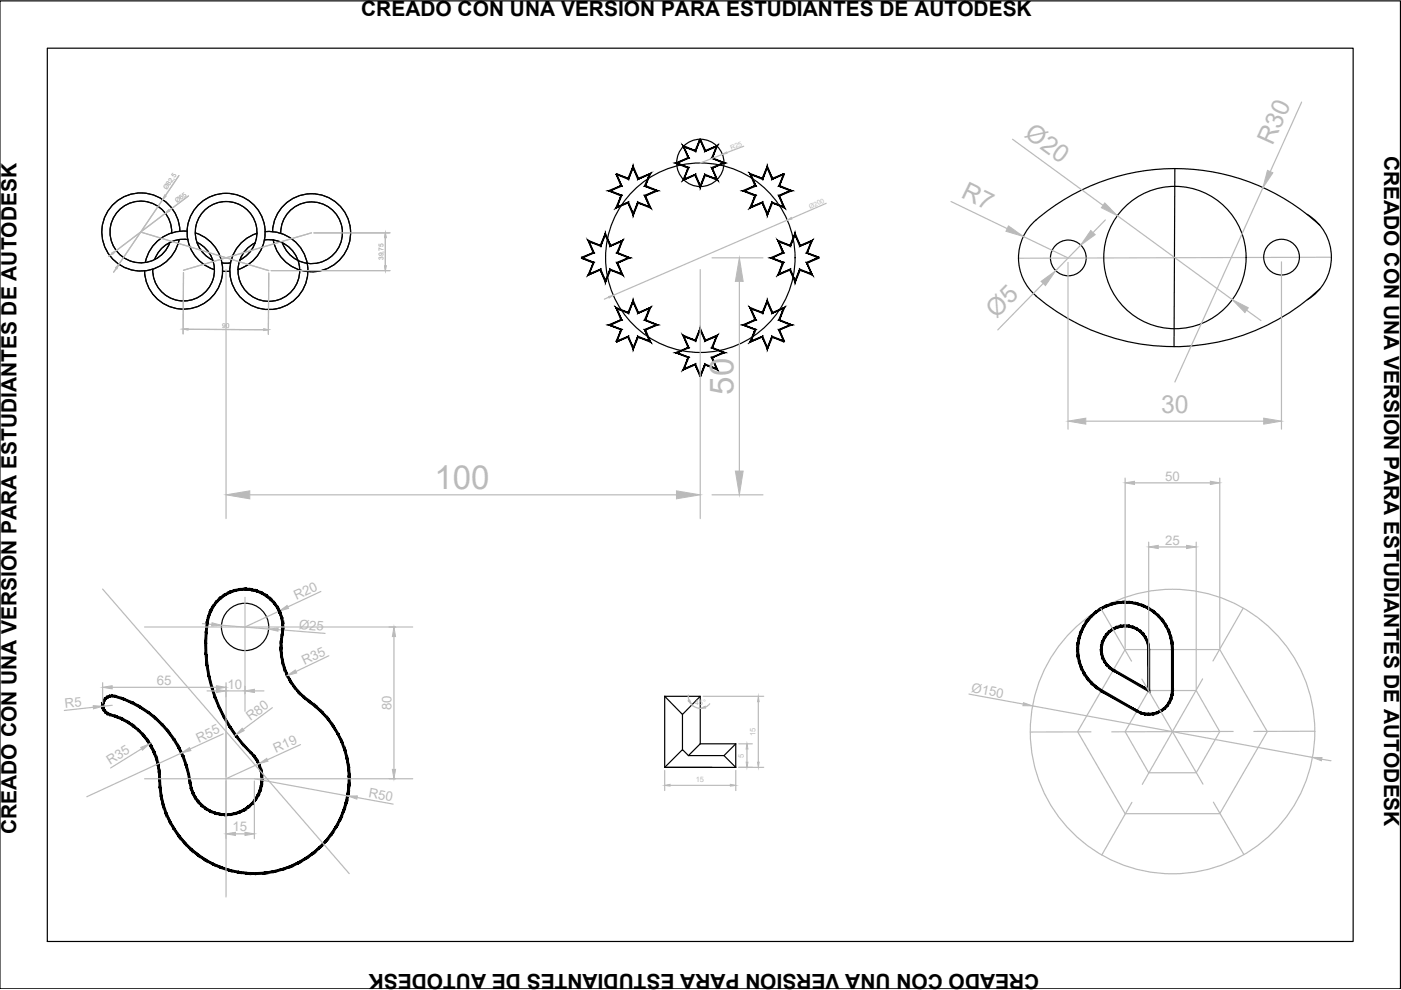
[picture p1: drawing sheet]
<svg xmlns="http://www.w3.org/2000/svg" width="297mm" height="210mm" viewBox="0 0 297 210" stroke-linecap="round" stroke-linejoin="round" font-family="sans-serif">
<!-- layer: 0 -->
<g fill="none" stroke="#000" stroke-width=".25">
<path d="M0 .2h296.9v209.4h-296.9zM10 10.2h276.9v189.4h-276.9zM249.1 35.8l-.2 37.7M36.4 49.4a6.5 6.5 0 0 0-9-6.3 6.5 6.5 0 0 0-2.1 10.8 6.5 6.5 0 0 0 10.7-2.5M38.1 49a8.3 8.3 0 0 0-12-7.2 8.3 8.3 0 0 0-1.2 14 8.3 8.3 0 0 0 13.1-5M39.7 49a8.3 8.3 0 0 0-8.9 6.7M39.8 50.8a6.5 6.5 0 0 0-7 4.2M41.4 49.4a8.3 8.3 0 0 1 2.5 14.5 8.3 8.3 0 0 1-13.2-6.5M41.8 51.4a6.5 6.5 0 0 1 .5 11.5 6.5 6.5 0 0 1-9.9-5.8M47.2 57.5h1.5M48.9 55.7h-1.9M50.5 57.2a8.3 8.3 0 0 0 4.1-12.8 8.3 8.3 0 0 0-13.4 0 8.3 8.3 0 0 0 4.2 12.8"/>
<path d="M50.9 55.1a6.5 6.5 0 0 0 2.1-9.9 6.5 6.5 0 0 0-10.2 0 6.5 6.5 0 0 0 2.3 9.9M56.1 50.9a6.5 6.5 0 0 1 7.2 8.2 6.5 6.5 0 0 1-10.5 3.3 6.5 6.5 0 0 1 1.3-10.9M56.2 49.1a8.3 8.3 0 0 1 8.5 11.2 8.3 8.3 0 0 1-13.7 2.8 8.3 8.3 0 0 1 3.5-13.6M57.8 49.1a8.3 8.3 0 0 1 12.1-7.1 8.3 8.3 0 0 1 1.1 14 8.3 8.3 0 0 1-13.1-5.1M59.5 49.4a6.5 6.5 0 0 1 9.1-6.1 6.5 6.5 0 0 1 1.9 10.8 6.5 6.5 0 0 1-10.6-2.6M277.1 45.4a10.6 10.6 0 0 1 .1 18.2M279.8 47.8a45.2 45.2 0 0 0-60.9-.5 10.6 10.6 0 0 0 .8 15.4M279.9 61.2a45.2 45.2 0 0 1-60.3 1.6M248.6 137.7v8.7M248.6 137.7a10.1 10.1 0 0 0-15.1-8.7 10.1 10.1 0 0 0 0 17.4M140.9 147.6h7.6l-3.8 3.9zM140.9 147.6v15.1h10.1"/>
<path d="M144.7 151.5v7.4M148.5 157.7l-2.5 2.5M148.5 147.6v10.1M148.5 157.7h7.5M156 157.7l-2.5 2.5 2.5 2.5M156 157.7v5M233.5 146.4l8.1 4.6 1.6 .4 1.1-.1M146 160.2l-1.3-1.3-3.8 3.8h15.1M146 160.2h7.5"/>
<circle cx="148.5" cy="34.5" r="5"/>
<circle cx="148.5" cy="54.6" r="20.1"/>
<circle cx="226.5" cy="54.7" r="3.8"/>
<circle cx="249.1" cy="54.6" r="15.1"/>
<circle cx="271.7" cy="54.5" r="3.8"/>
<circle cx="52" cy="132.9" r="5"/>
</g>
<!-- layer: acotaciones -->
<g fill="none" stroke="#bababa" stroke-width=".25">
<path d="M37.9 37.2l-2.8 4.3M153.2 32.7l-4.7 1.9M157.7 31l-3.6 1.4M214.7 29.5l19.1 14M267.8 39.8l-18.7 41.2M276 21.6l-6.7 14.8M23.8 53.7l-.8 .7M24.6 56.9l-.5 .8M29.8 49.2l27.2 8.2M34.5 42.3l-9.3 13.8M35.1 45.2l-10.5 7.9M38.9 57.8l-.1 13"/>
<path d="M40 41.5l-4.1 3.1M47.9 57.2v52.8M57 57.9l-.1 13M57.5 57.4h25.2M66 49.4l-27.1 7.9M66.5 49.4h16.2M81.7 50.4v6M148.5 57.2v52.8M151 54.7h10.8M156.8 59.7v40.2M166.9 46.7l-36.9 15.9M175.2 43.1l-7.3 3.2"/>
<path d="M201.6 42.7l12 5.8M217 50.1l9.5 4.6M226.4 55.6v35.4M229.1 52l-5.3 5.4M234.4 46.6l-2.7 2.7M236.9 45.7l24.3 17.8M271.7 55.5v35.5M282.2 54.5l-66.3 .3M39.8 69.8l16.1 .1M129.1 63l-1 .4M221.2 60.1l-9.7 9.8M264.3 65.8l3 2.2"/>
<path d="M230.2 89.3h37.7M53 104.9h90.4M151 104.9h10.8M238.5 101.4v36.1M240.5 102.4h16.1M243.5 114.9v31.3M245.6 116h6M253.6 114.9v31.3M258.6 101.4v36.1M42.9 132.2l2 .2M46.9 132.6l10 .8M58.9 133.5l10 .8"/>
<path d="M59.2 129.6l-7.3 3.3M68 125.4l-7 3.3M69.7 139l-7 3.4M82.5 132.9h1.4M83.5 135v28.1M19.8 150l-6.2 .6M21.8 144.8v4.3M23.8 149.5l-2 .2M23.8 145.7h22.1M30 158.8l-6.5 4M38.5 159.7l-20.1 9.2M43.9 146.5h2"/>
<path d="M47.3 155.6l-7 3.2M47.9 144.8v19.8M47.9 146.5h4M51.9 145.5v1.6M53.9 146.5h2.1M57.7 150l-6.1 4.7M63.7 157.9l-7 3.2M145.9 147.4l.2 1.1M146.7 149.4l.6 .5 1.2 .3M149.1 147.6h12.8M150.5 149.2l-.9 .7M156.6 157.7h2.9"/>
<path d="M158.4 158.8v2.8M160.8 148.8v12.8M205.4 147.2l11.6 2.1M218.9 149.7l59.4 10.9M47.9 165.6v12.2M49.9 176.8h2M53.9 165.1l19.8 3.7M53.9 165.6v12.2M54.9 161.9l-7 3.2M75.7 169.1l7.7 1.4M82.5 165.1h1.4M140.9 163.3v4.3"/>
<path d="M142.1 166.5h12.8M156 163.3v4.3M156.6 162.7h5.3M280.2 161l2 .3"/>
</g>
<g fill="#bababa" stroke="#bababa" stroke-width=".21">
<path d="M23.7 53.6l.9-.5-.7 .8z"/>
<path d="M35.7 44.5l.2 .3-.8 .4z"/>
<path d="M25.2 56.1l-.4 .9-.3-.2z"/>
<path d="M34.9 41.4l.3 .2-.7 .7z"/>
<path d="M38.8 69.8l1-.1v.2z"/>
<path d="M55.9 69.7l1 .2-1 .2z"/>
<path d="M81.7 49.4l.2 1h-.4z"/>
<path d="M81.5 56.4h.4l-.2 1z"/>
<path d="M129 62.9l1-.3-.8 .6z"/>
<path d="M166.9 46.7l.9-.6 .1 .4z"/>
<path d="M153.2 32.7l.8-.5 .1 .3z"/>
<path d="M231.3 48.9l.9 .9-3.1 2.2z"/>
<path d="M220.7 59.7l3.1-2.3-2.1 3.2z"/>
<path d="M261.2 63.5l3.5 1.7-.8 1.1z"/>
<path d="M234.2 43l2.7 2.7-3.4-1.7z"/>
<path d="M213.8 47.9l3.2 2.2-3.7-1.1z"/>
<path d="M268.7 36.1l1.2 .5-2.1 3.2z"/>
<path d="M226.4 89.3l3.8-.6v1.2z"/>
<path d="M267.9 88.7l3.8 .6-3.8 .6z"/>
<path d="M45 132.1l1.9 .5-2 .1z"/>
<path d="M56.9 133.4l2.1-.2-.1 .6z"/>
<path d="M59.2 129.6l1.7-1.2 .3 .6z"/>
<path d="M51.4 154.4l.4 .5-1.8 .9z"/>
<path d="M60.9 143.2l1.7-1.2 .3 .7z"/>
<path d="M29.8 158.5l1.9-.8-1.5 1.4z"/>
<path d="M19.8 149.6l2 .1-2 .6z"/>
<path d="M38.5 159.7l1.7-1.2 .3 .6z"/>
<path d="M73.7 168.8h2.1l-.2 .6z"/>
<path d="M54.9 161.9l1.7-1.1 .2 .6z"/>
<path d="M83.2 163.1h.7l-.4 2z"/>
<path d="M83.5 132.9l.4 2.1h-.7z"/>
<path d="M51.9 176.5l2 .3-2 .3z"/>
<path d="M47.9 176.8l2-.3v.6z"/>
<path d="M51.9 146.5l2-.4v.7z"/>
<path d="M45.9 146.1l2 .4-2 .3z"/>
<path d="M21.8 145.7l2-.3v.7z"/>
<path d="M45.9 145.4l2 .3-2 .4z"/>
<path d="M158.2 161.6h.4l-.2 1.1z"/>
<path d="M158.4 157.7l.2 1.1h-.4z"/>
<path d="M160.6 161.6h.4l-.2 1.1z"/>
<path d="M160.8 147.6l.2 1.2h-.4z"/>
<path d="M145.9 148.6l.3-.2 .5 1.1z"/>
<path d="M148.5 150.2l1-.5 .1 .4z"/>
<path d="M140.9 166.5l1.2-.2v.4z"/>
<path d="M154.9 166.3l1.1 .2-1.1 .2z"/>
<path d="M278.3 160.6h2l-.1 .7z"/>
<path d="M217 149l1.9 .7-2-.1z"/>
<path d="M238.5 102.4l2-.4v.7z"/>
<path d="M256.6 102l2 .4-2 .3z"/>
<path d="M243.5 116l2.1-.4v.7z"/>
<path d="M251.6 115.6l2 .4-2 .3z"/>
<path d="M47.9 104.9l5.1-.8v1.7z"/>
<path d="M143.4 104.1l5.1 .8-5.1 .9z"/>
<path d="M156.8 54.7l.8 5h-1.7z"/>
<path d="M155.9 99.9h1.7l-.8 5z"/>
</g>
<!-- layer: 0 -->
<g fill="#000" stroke="#000" stroke-width=".21">
<path d="M236 142.1l.3-.1-.1 .2zM235.8 142l.2 .1h-.2z"/>
<path d="M130.6 36.9l1.3 2.6-1.1-2.7zM130.6 36.9l1.3 2.6-.3-.2zM129.5 40.4l2.4-.9-.3-.2zM128.9 40.4l2.7-1.1-2.1 1.1zM128.9 40.4l3 1-2.4-1zM128.9 40.4l3 1-.3 .1zM131.6 41.5l-.7 2.3 1-2.4zM131.6 41.5l-.7 2.3-.4 .4zM130.9 43.8l-.4 .4 2.8-1.4zM130.5 44.2l2.8-1.4-.2 .3zM133.3 42.8l-.2 .3 1.1 2.1zM133.1 43.1l1.1 2.1v.5zM135.2 42.8l-1 2.4v.5zM135.2 42.8l.1 .3-1.1 2.6zM135.2 42.8l.1 .3 2.3 .7zM135.3 43.1l2.3 .7 .4 .4zM136.6 41.4l1 2.4 .4 .4zM136.6 41.4l.3 .1 1.1 2.7zM136.6 41.4l.3 .1 2.1-1.1zM136.9 41.5l2.1-1.1h.5zM136.6 39.5l2.4 .9h.5zM136.6 39.5l.3-.2 2.6 1.1zM137.6 37.1l-1 2.4 .3-.2zM137.6 37.1l.4-.4-1.1 2.6zM135.2 38.1l2.4-1 .4-.4zM135.3 37.8l2.7-1.1-2.8 1.4zM134.2 35.7l1 2.4 .1-.3zM134.2 35.2l1.1 2.6-1.1-2.1zM134.2 35.2l-.9 2.9 .9-2.4zM134.2 35.2l-.9 2.9-.2-.3zM130.6 37l2.7 1.1-.2-.3zM130.7 36.8l2.4 1-2.5-.8z"/>
<path d="M148.4 29.5l-.9 2.6 1-2.5zM148.4 29.5l-.9 2.6-.1-.2zM145.1 31.2l2.4 .9-.1-.2zM144.7 30.8l2.7 1.1-2.3-.7zM144.7 30.8l1.4 2.7-1-2.3zM144.7 30.8l1.4 2.7h-.3zM143.7 34.6l2.4-1.1h-.3zM143.2 34.6l2.6-1.1-2.1 1.1zM143.2 34.6l2.9 .9-2.4-.9zM143.2 34.6l2.9 .9-.3 .2zM145.8 35.7l-.7 2.2 1-2.4zM145.8 35.7l-.7 2.2-.4 .4zM145.1 37.9l-.4 .4 2.8-1.4zM144.7 38.3l2.8-1.4-.1 .3zM147.5 36.9l-.1 .3 1.1 2.1zM147.4 37.2l1.1 2.1v.5zM149.4 36.9l-.9 2.4v.5zM149.4 36.9l.2 .3-1.1 2.6zM149.4 36.9l.2 .3 2.2 .7zM149.6 37.2l2.2 .7 .4 .4zM150.8 35.5l1 2.4 .4 .4zM150.8 35.5l.3 .2 1.1 2.6zM150.8 35.5l.3 .2 2.1-1.1zM151.1 35.7l2.1-1.1h.6zM150.8 33.5l2.4 1.1h.6zM150.8 33.5h.3l2.7 1.1zM151.8 31.2l-1 2.3h.3zM152.2 30.8l-1.1 2.7 .7-2.3zM149.4 32.1l2.4-.9 .4-.4zM149.6 31.9l2.6-1.1-2.8 1.3zM148.4 29.6l1 2.5 .2-.2zM148.4 29.6l.1-.1 1.1 2.4z"/>
<path d="M163.7 38.1l2.6-1.1-.1-.2zM163.8 37.8l2.4-1-2.5 1.3zM162.7 35.7l1 2.4 .1-.3zM162.7 35.2l1.1 2.6-1.1-2.1zM162.7 35.2l-1 2.9 1-2.4zM162.7 35.2l-1 2.9-.1-.3zM159.3 37.1l2.4 1-.1-.3zM158.9 36.7l2.7 1.1-2.3-.7zM158.9 36.7l1.4 2.8-1-2.4zM158.9 36.7l1.4 2.8-.3-.2zM157.9 40.4l2.4-.9-.3-.2zM157.4 40.4l2.6-1.1-2.1 1.1zM157.4 40.4l2.9 1-2.4-1zM157.4 40.4l2.9 1-.3 .1zM160 41.5l-.7 2.3 1-2.4zM160 41.5l-.7 2.3-.4 .4zM159.3 43.8l-.4 .4 2.8-1.4zM158.9 44.2l2.8-1.4-.1 .3zM161.7 42.8l-.1 .3 1.1 2.1zM161.6 43.1l1.1 2.1v.5zM163.7 42.8l-1 2.4v.5zM163.7 42.8l.1 .3-1.1 2.6zM163.7 42.8l.1 .3 2.2 .7zM163.8 43.1l2.2 .7 .4 .4zM165.1 41.4l.9 2.4 .4 .4zM165.1 41.4l.2 .1 1.1 2.7zM165.1 41.4l.2 .1 2.1-1.1zM165.3 41.5l2.1-1.1h.6zM165.1 39.5l2.3 .9h.6zM165.1 39.5l.2-.2 2.7 1.1zM166.2 36.8l-1.1 2.7 .2-.2zM166.2 36.8l.1 .1-1 2.4z"/>
<path d="M123.4 54.5l-.1 .3 2.7 .8zM123.3 54.8l2.7 .8-.3 .2zM125.7 55.8l-.7 2.2 1-2.4zM125.7 55.8l-.7 2.2-.4 .4zM125 58l-.4 .4 2.8-1.4zM124.6 58.4l2.8-1.4-.1 .3zM127.4 57l-.1 .3 1.1 2.1zM127.3 57.3l1.1 2.1v.6zM129.3 57l-.9 2.4v.6zM129.3 57l.2 .3-1.1 2.7zM129.3 57l.2 .3 2.2 .7zM129.5 57.3l2.2 .7 .4 .4zM130.7 55.6l1 2.4 .4 .4zM130.7 55.6l.3 .2 1.1 2.6zM130.7 55.6l.3 .2 2.1-1.1zM131 55.8l2.1-1.1h.5zM130.7 53.7l2.4 1h.5zM130.7 53.7l.3-.1 2.6 1.1zM131.7 51.3l-1 2.4 .3-.1zM132.1 50.9l-1.1 2.7 .7-2.3zM129.3 52.3l2.4-1 .4-.4zM129.5 52l2.6-1.1-2.8 1.4zM128.4 49.9l.9 2.4 .2-.3zM128.4 49.4l1.1 2.6-1.1-2.1zM128.4 49.4l-1 2.9 1-2.4zM128.4 49.4l-1 2.9-.1-.3zM125 51.3l2.4 1-.1-.3zM124.6 50.9l2.7 1.1-2.3-.7zM124.6 50.9l1.4 2.8-1-2.4zM124.6 50.9l1.4 2.8-.3-.1zM123.4 54.8l2.6-1.1-.3-.1zM123.3 54.5l2.4-.9-2.3 1.2z"/>
<path d="M170.9 53.7l2.7 1.1 .1-.3zM170.9 53.7l.3-.1 2.5 .9zM172 51.3l-1.1 2.4 .3-.1zM172.3 50.9l-1.1 2.7 .8-2.3zM169.5 52.3l2.5-1 .3-.4zM169.7 52l2.6-1.1-2.8 1.4zM168.6 49.9l.9 2.4 .2-.3zM168.6 49.4l1.1 2.6-1.1-2.1zM168.6 49.4l-1 2.9 1-2.4zM168.6 49.4l-1 2.9-.1-.3zM165.2 51.3l2.4 1-.1-.3zM164.8 50.9l2.7 1.1-2.3-.7zM164.8 50.9l1.4 2.8-1-2.4zM164.8 50.9l1.4 2.8-.3-.1zM163.8 54.7l2.4-1-.3-.1zM163.3 54.7l2.6-1.1-2.1 1.1zM163.3 54.7l2.9 .9-2.4-.9zM163.3 54.7l2.9 .9-.3 .2zM165.9 55.8l-.7 2.2 1-2.4zM165.9 55.8l-.7 2.2-.4 .4zM165.2 58l-.4 .4 2.8-1.4zM164.8 58.4l2.8-1.4-.1 .3zM167.6 57l-.1 .3 1.1 2.1zM167.5 57.3l1.1 2.1v.6zM169.5 57l-.9 2.4v.6zM169.5 57l.2 .3-1.1 2.7zM169.5 57l.2 .3 2.3 .7zM169.7 57.3l2.3 .7 .3 .4zM170.9 55.6l1.1 2.4 .3 .4zM170.9 55.6l.3 .2 1.1 2.6zM170.9 55.6l.3 .2 2.4-1.3zM171.2 55.8l2.4-1.3 .1 .3z"/>
<path d="M130.6 72.3l.1 .2 2.6-1.2zM130.7 72.5l2.6-1.2-.2 .2zM133.3 71.3l-.2 .2 1.1 2.1zM133.1 71.5l1.1 2.1v.5zM135.2 71.3l-1 2.3v.5zM135.2 71.3l.1 .2-1.1 2.6zM135.2 71.3l.1 .2 2.3 .7zM135.3 71.5l2.3 .7 .4 .4zM136.6 69.9l1 2.3 .4 .4zM136.6 69.9h.3l1.1 2.7zM136.6 69.9h.3l2.1-1zM136.9 69.9l2.1-1h.5zM136.6 67.9l2.4 1h.5zM136.6 67.9l.3-.1 2.6 1.1zM137.6 65.5l-1 2.4 .3-.1zM138 65.1l-1.1 2.7 .7-2.3zM135.2 66.5l2.4-1 .4-.4zM135.3 66.2l2.7-1.1-2.8 1.4zM134.2 64.1l1 2.4 .1-.3zM134.2 63.6l1.1 2.6-1.1-2.1zM134.2 63.6l-.9 2.9 .9-2.4zM134.2 63.6l-.9 2.9-.2-.3zM130.9 65.5l2.4 1-.2-.3zM130.5 65.1l2.6 1.1-2.2-.7zM130.5 65.1l1.4 2.8-1-2.4zM130.5 65.1l1.4 2.8-.3-.1zM129.5 68.9l2.4-1-.3-.1zM128.9 68.9l2.7-1.1-2.1 1.1zM128.9 68.9l3 1-2.4-1zM128.9 68.9l3 1h-.3zM131.6 69.9l-.8 2.5 1.1-2.5zM131.6 69.9l-.8 2.5h-.2z"/>
<path d="M149.4 77.1l-1 2.6 .1 .1zM149.4 77.1l.2 .3-1.1 2.4zM149.4 77.1l.2 .3 2.2 .7zM149.6 77.4l2.2 .7 .4 .4zM150.8 75.7l1 2.4 .4 .4zM150.8 75.7l.3 .1 1.1 2.7zM150.8 75.7l.3 .1 2.1-1zM151.1 75.8l2.1-1h.6zM150.8 73.8l2.4 1h.6zM150.8 73.8l.3-.1 2.7 1.1zM151.8 71.4l-1 2.4 .3-.1zM152.2 71l-1.1 2.7 .7-2.3zM149.4 72.4l2.4-1 .4-.4zM149.6 72.1l2.6-1.1-2.8 1.4zM148.5 70l.9 2.4 .2-.3zM148.5 69.5l1.1 2.6-1.1-2.1zM148.5 69.5l-1 2.9 1-2.4zM148.5 69.5l-1 2.9-.1-.3zM145.1 71.4l2.4 1-.1-.3zM144.7 71l2.7 1.1-2.3-.7zM144.7 71l1.4 2.8-1-2.4zM144.7 71l1.4 2.8-.3-.1zM143.7 74.8l2.4-1-.3-.1zM143.2 74.8l2.6-1.1-2.1 1.1zM143.2 74.8l2.9 .9-2.4-.9zM143.2 74.8l2.9 .9-.3 .1zM145.8 75.8l-.7 2.3 1-2.4zM145.8 75.8l-.7 2.3-.4 .4zM145.1 78.1l-.4 .4 2.8-1.4zM144.7 78.5l2.8-1.4-.1 .3zM147.5 77.1l-.1 .3 1.1 2.3zM147.4 77.4l1.1 2.3-.1 .1z"/>
<path d="M165.1 69.9l1.1 2.5h.1zM165.1 69.9h.2l1 2.5zM165.1 69.9h.2l2.1-1zM165.3 69.9l2.1-1h.6zM165.1 67.9l2.3 1h.6zM165.1 67.9l.2-.1 2.7 1.1zM166 65.5l-.9 2.4 .2-.1zM166.4 65.1l-1.1 2.7 .7-2.3zM163.7 66.5l2.3-1 .4-.4zM163.8 66.2l2.6-1.1-2.7 1.4zM162.7 64.1l1 2.4 .1-.3zM162.7 63.6l1.1 2.6-1.1-2.1zM162.7 63.6l-1 2.9 1-2.4zM162.7 63.6l-1 2.9-.1-.3zM159.3 65.5l2.4 1-.1-.3zM158.9 65.1l2.7 1.1-2.3-.7zM158.9 65.1l1.4 2.8-1-2.4zM158.9 65.1l1.4 2.8-.3-.1zM157.9 68.9l2.4-1-.3-.1zM157.4 68.9l2.6-1.1-2.1 1.1zM157.4 68.9l2.9 1-2.4-1zM157.4 68.9l2.9 1h-.3zM160 69.9l-.7 2.3 1-2.3zM160 69.9l-.7 2.3-.4 .4zM159.3 72.2l-.4 .4 2.8-1.3zM158.9 72.6l2.8-1.3-.1 .2zM161.7 71.3l-.1 .2 1.1 2.1zM161.6 71.5l1.1 2.1v.5zM163.7 71.3l-1 2.3v.5zM163.7 71.3l.1 .2-1.1 2.6zM163.7 71.3l.1 .2 2.5 .8zM163.8 71.5l2.5 .8-.1 .2z"/>
<path d="M243.7 136.8l.1 .9h-.5zM243.3 136.9v.8l.4-.9zM243.5 135.9l.2 .9-.4 .1zM243.1 136.1l.2 .8 .2-1zM243 135.1l.5 .8-.4 .2zM242.7 135.3l.4 .8-.1-1zM242.5 134.3l.5 .8-.3 .2zM242.5 134.3l-.3 .3 .5 .7zM241.9 133.7l.6 .6-.3 .3zM241.9 133.7l-.3 .3 .6 .6zM241.1 133.2l.8 .5-.3 .3zM241.1 133.2l-.1 .3 .6 .5zM240.3 132.8l.8 .4-.1 .3zM240.3 132.8l-.1 .4 .8 .3zM239.4 132.6l.9 .2-.1 .4zM239.4 132.6v.4l.8 .2zM238.5 132.5l.9 .1v.4zM238.5 132.5v.4l.9 .1zM237.6 132.6l.9-.1v.4zM237.6 132.6l.1 .4 .8-.1zM236.7 132.8l.9-.2 .1 .4zM236.7 132.8l.2 .4 .8-.2zM235.9 133.2l.8-.4 .2 .4zM235.9 133.2l.2 .3 .8-.3zM235.2 133.7l.7-.5 .2 .3zM235.2 133.7l.2 .3 .7-.5zM235.2 133.7l.2 .3-.9 .3zM234.5 134.3l.3 .3 .6-.6zM234.5 134.3l.3 .3-.8 .5zM234 135.1l.4 .2 .4-.7zM234 135.1l.4 .2-.8 .6zM233.6 135.9l.4 .2 .4-.8zM233.6 135.9l.4 .2-.6 .7zM234 136.1l-.6 .7 .4 .1zM233.4 136.8l.4 .1-.5 .8zM233.8 136.9l-.5 .8h.4zM233.3 137.7h.4l-.3 .9zM233.7 137.7l-.3 .9h.4zM233.4 138.6h.4l-.2 .9zM233.8 138.6l-.2 .9 .4-.1zM233.6 139.5l.4-.1v.9zM234 139.4v.9l.4-.2zM234 140.3l.4-.2 .1 1zM234.4 140.1l.1 1 .3-.3zM234.5 141.1l.3-.3 .4 .9zM234.8 140.8l.4 .9 .2-.3zM235.4 141.4l.5 .9-.7-.6zM235.4 141.4l.5 .9 .2-.4z"/>
<path d="M248.7 136.4l.1 1.3h-.4zM248.3 136.4l.1 1.3 .3-1.3zM248.4 135.1l.3 1.3h-.4zM248 135.2l.3 1.2 .1-1.3zM248 133.8l.4 1.3-.4 .1zM247.6 134l.4 1.2v-1.4zM247.4 132.6l.6 1.2-.4 .2zM247.1 132.8l.5 1.2-.2-1.4zM246.7 131.5l.7 1.1-.3 .2zM246.3 131.7l.8 1.1-.4-1.3zM245.8 130.5l.9 1-.4 .2zM245.5 130.7l.8 1-.5-1.2zM244.8 129.6l1 .9-.3 .2zM244.8 129.6l-.3 .3 1 .8zM243.7 128.8l1.1 .8-.3 .3zM243.7 128.8l-.2 .4 1 .7zM242.4 128.2l1.3 .6-.2 .4zM242.4 128.2l-.1 .4 1.2 .6zM241.2 127.8l1.2 .4-.1 .4zM241.2 127.8l-.1 .4 1.2 .4zM239.9 127.6l1.3 .2-.1 .4zM239.9 127.6l-.1 .3 1.3 .3zM238.5 127.5l1.4 .1-.1 .3zM238.5 127.5v.4h1.3zM237.2 127.6l1.3-.1v.4zM237.2 127.6v.3h1.3zM235.9 127.8l1.3-.2v.3zM235.9 127.8l.1 .4 1.2-.3zM234.6 128.2l1.3-.4 .1 .4zM234.6 128.2l.1 .4 1.3-.4zM233.4 128.8l1.2-.6 .1 .4zM233.4 128.8l.2 .4 1.1-.6zM232.3 129.6l1.1-.8 .2 .4zM232.3 129.6l.2 .3 1.1-.7zM231.3 130.5l1-.9 .2 .3zM231.3 130.5l.3 .2 .9-.8zM231.3 130.5l.3 .2-1.2 .8zM230.4 131.5l.3 .2 .9-1zM230.4 131.5l.3 .2-1 .9zM229.7 132.6l.3 .2 .7-1.1zM229.7 132.6l.3 .2-.9 1zM230 132.8l-.9 1 .3 .2zM229.1 133.8l.3 .2-.8 1.1zM229.4 134l-.8 1.1 .4 .1zM228.6 135.1l.4 .1-.7 1.2zM229 135.2l-.7 1.2h.5zM228.3 136.4h.5l-.5 1.3zM228.8 136.4l-.5 1.3h.4zM228.3 137.7h.4l-.4 1.3zM228.7 137.7l-.4 1.3h.5zM228.3 139h.5l-.2 1.3zM228.8 139l-.2 1.3h.4zM228.6 140.3h.4l.1 1.3zM229 140.3l.1 1.3 .3-.1zM229.1 141.6l.3-.1 .3 1.3zM229.4 141.5l.3 1.3 .3-.2zM229.7 142.8l.3-.2 .4 1.3zM230 142.6l.4 1.3 .3-.2zM230.4 143.9l.3-.2 .6 1.3zM230.7 143.7l.6 1.3 .3-.3zM231.3 145l.3-.3 .7 1.2zM231.6 144.7l.7 1.2 .2-.4zM232.5 145.5l.9 1.1-1.1-.7zM232.5 145.5l.9 1.1 .2-.4z"/>
<path d="M248.4 137.7l.4 8.7v-8.7zM248.4 137.7l.4 8.7h-.4z"/>
<path d="M24.4 147.4l1.8 1-1.9-.6zM24.4 147.4l1.8 1 .1-.3zM26.3 148.1l1.6 1.1-1.7-.8zM26.3 148.1l1.6 1.1 .3-.4zM28.2 148.8l1.5 1.3-1.8-.9zM28.2 148.8l1.5 1.3 .2-.3zM29.9 149.8l1.4 1.4-1.6-1.1zM29.9 149.8l1.4 1.4 .3-.3zM31.6 150.9l1.3 1.6-1.6-1.3zM31.6 150.9l1.3 1.6 .2-.3zM33.1 152.2l1.2 1.7-1.4-1.4zM33.1 152.2l1.2 1.7 .3-.3zM34.3 153.9l.3-.3 1 1.7zM34.6 153.6l1 1.7 .3-.2zM35.6 155.3l.3-.2 .8 1.8zM35.9 155.1l.8 1.8 .4-.2zM36.7 156.9l.4-.2 .7 1.9zM37.1 156.7l.7 1.9 .3-.2zM37.8 158.6l.3-.2 .5 2zM38.1 158.4l.5 2 .4-.2zM38.6 160.4l.4-.2 .3 2.1zM39 160.2l.3 2.1 .4-.1zM39.3 162.3l.4-.1 .1 2zM39.7 162.2l.1 2 .4-.1zM39.8 164.2l.4-.1-.1 2zM40.2 164.1l-.1 2 .4-.1zM40.1 166.1l.4-.1-.2 1.2zM40.5 166l-.2 1.2 .4-.1zM40.3 167.2l.4-.1v1.1zM40.7 167.1v1.1l.4-.1zM40.7 168.2l.4-.1 .1 1.1zM41.1 168.1l.1 1.1 .4-.2zM41.2 169.2l.4-.2 .3 1.1zM41.6 169l.3 1.1 .3-.2zM41.9 170.1l.3-.2 .4 1zM42.2 169.9l.4 1 .3-.3zM42.6 170.9l.3-.3 .6 1zM42.9 170.6l.6 1 .2-.3zM43.7 171.3l.7 .8-.9-.5zM43.7 171.3l.7 .8 .3-.3zM44.7 171.8l.8 .8-1.1-.5zM44.7 171.8l.8 .8 .1-.4zM45.6 172.2l1 .6-1.1-.2zM45.6 172.2l1 .6 .1-.4zM46.7 172.4l1 .5-1.1-.1zM46.7 172.4l1 .5v-.3zM47.7 172.6l1.1 .3h-1.1zM47.7 172.6l1.1 .3-.1-.4zM48.7 172.5l1.2 .2-1.1 .2zM48.7 172.5l1.2 .2-.2-.4zM49.7 172.3l1.2 .1-1 .3zM49.7 172.3l1.2 .1-.1-.4zM50.8 172l1.1-.1-1 .5zM50.8 172l1.1-.1-.2-.4zM51.7 171.5l1.1-.2-.9 .6zM51.7 171.5l1.1-.2-.3-.4zM52.5 170.9l1.1-.4-.8 .8zM52.5 170.9l1.1-.4-.3-.3zM53.3 170.2l1-.6-.7 .9zM54 169.4l-.7 .8 1-.6zM54 169.4l.9-.7-.6 .9zM54.5 168.5l-.5 .9 .9-.7zM54.5 168.5l.8-.8-.4 1zM54.9 167.5l-.4 1 .8-.8zM55.6 166.6l-.3 1.1-.4-.2zM55.2 166.6l-.3 .9 .7-.9zM55.8 165.5l-.2 1.1h-.4zM55.3 165.5l-.1 1.1 .6-1.1zM55.7 164.4l.1 1.1h-.5zM55.3 164.4v1.1l.4-1.1zM55.5 163.3l.2 1.1h-.4zM55.2 163.4l.1 1 .2-1.1zM55.2 162.3l.3 1-.3 .1zM54.8 162.4l.4 1v-1.1zM54.7 161.3l.5 1-.4 .1zM54.4 161.5l.4 .9-.1-1.1zM54.1 160.3l.6 1-.3 .2zM53.8 160.6l.6 .9-.3-1.2zM53.4 159.5l.7 .8-.3 .3zM53.1 159.8l.7 .8-.4-1.1z"/>
<path d="M23.8 147.3l.6 .1-.1 .4zM23.8 147.3v.4l.5 .1zM23.2 147.4l.6-.1v.4zM23.2 147.4l.1 .4 .5-.1zM22.7 147.6l.5-.2 .1 .4zM22.7 147.6l.2 .4 .4-.2zM22.2 148l.5-.4 .2 .4zM22.2 148l.3 .3 .4-.3zM22.2 148l.3 .3-.6 .1zM21.9 148.4l.3 .2 .3-.3zM21.9 148.4l.3 .2-.6 .4zM21.6 149l.5 .1 .1-.5zM21.6 149l.5 .1-.5 .4zM22.1 149.1l-.5 .4h.4zM21.6 149.5h.4l-.4 .6zM22 149.5l-.4 .6 .5-.1zM21.6 150.1l.5-.1-.2 .6zM22.1 150l-.2 .6 .3-.1zM21.9 150.6l.3-.1v.6zM22.2 150.5v.6l.3-.3zM22.2 151.1l.3-.3 .2 .7zM22.5 150.8l.2 .7 .2-.4zM22.9 151.1l.3 .6-.5-.2zM22.9 151.1l.3 .6 .1-.4z"/>
<path d="M51.8 157.8l1.6 1.7-.3 .3zM51.5 158.1l1.6 1.7-1.3-2zM50.3 156l1.5 1.8-.3 .3zM50 156.3l1.5 1.8-1.2-2.1zM49 154.1l1.3 1.9-.3 .3zM48.6 154.3l1.4 2-1-2.2zM47.8 152.1l1.2 2-.4 .2zM47.4 152.3l1.2 2-.8-2.2zM46.7 150l1.1 2.1-.4 .2zM46.4 150.2l1 2.1-.7-2.3zM45.8 147.8l.9 2.2-.3 .2zM45.4 148l1 2.2-.6-2.4zM45.1 145.6l.7 2.2-.4 .2zM44.7 145.7l.7 2.3-.3-2.4zM44.5 143.4l.6 2.2-.4 .1zM44.1 143.4l.6 2.3-.2-2.3zM44.1 141.1l.4 2.3h-.4zM43.7 141.1l.4 2.3v-2.3zM43.9 138.7l.2 2.4h-.4zM43.5 138.7l.2 2.4 .2-2.4zM43.8 136.4l.1 2.3h-.4zM43.4 136.4l.1 2.3 .3-2.3zM43.9 134l-.1 2.4h-.4zM43.5 134l-.1 2.4 .5-2.4zM44.2 131.7l-.3 2.3h-.4zM43.8 131.7l-.3 2.3 .7-2.3zM44.4 130.6l-.2 1.1h-.4zM44.1 130.5l-.3 1.2 .6-1.1zM44.9 129.6l-.5 1-.3-.1zM44.5 129.4l-.4 1.1 .8-.9zM44.5 129.4l.9-.8-.5 1zM45.1 128.4l-.6 1 .9-.8zM45.1 128.4l1-.7-.7 .9zM45.8 127.4l-.7 1 1-.7zM45.8 127.4l1.1-.5-.8 .8zM45.8 127.4l1.1-.5-.2-.3zM46.7 126.6l1.1-.3-.9 .6zM46.7 126.6l1.1-.3-.2-.4zM47.6 125.9l1.3-.2-1.1 .6zM47.6 125.9l1.3-.2-.2-.3zM48.7 125.4h1.2l-1 .3zM48.7 125.4h1.2l-.1-.4zM49.8 125l1.3 .2-1.2 .2zM49.8 125l1.3 .2-.1-.4zM51 124.8l1.2 .3-1.1 .1zM51 124.8l1.2 .3v-.4zM52.2 124.7l1.1 .5-1.1-.1zM52.2 124.7l1.1 .5v-.4zM53.3 124.8l1.1 .7-1.1-.3zM53.3 124.8l1.1 .7 .1-.4zM54.5 125.1l.9 .8-1-.4zM54.5 125.1l.9 .8 .2-.3zM55.6 125.6l.8 .9-1-.6zM55.6 125.6l.8 .9 .2-.3zM56.6 126.2l.7 1-.9-.7zM56.6 126.2l.7 1 .3-.3zM57.3 127.2l.3-.3 .4 1.1zM57.6 126.9l.4 1.1 .4-.2zM58 128l.4-.2 .3 1.2zM58.4 127.8l.3 1.2 .4-.2zM58.7 129l.4-.2 .1 1.2zM59.1 128.8l.1 1.2 .4-.1zM59.2 130l.4-.1v1.2zM59.6 129.9v1.2l.3-.1zM59.6 131.1l.3-.1-.2 1.2zM59.9 131l-.2 1.2 .5-.1zM59.7 132.2l.5-.1-.4 1.2zM60.2 132.1l-.4 1.2 .4 .1zM59.8 133.3l.4 .1-.6 1.1zM60.2 133.4l-.6 1.1h.4zM59.6 134.5h.4l-.6 1.4zM60 134.5l-.6 1.4h.4zM59.4 135.9h.4l-.4 1.5zM59.8 135.9l-.4 1.5h.4zM59.4 137.4h.4l-.3 1.5zM59.8 137.4l-.3 1.5h.4zM59.5 138.9h.4l-.2 1.4zM59.9 138.9l-.2 1.4h.4zM59.7 140.3h.4v1.5zM60.1 140.3v1.5l.4-.1zM60.1 141.8l.4-.1 .2 1.5zM60.5 141.7l.2 1.5 .3-.2zM60.7 143.2l.3-.2 .4 1.5zM61 143l.4 1.5 .3-.2zM61.4 144.5l.3-.2 .5 1.4zM61.7 144.3l.5 1.4 .3-.2zM62.2 145.7l.3-.2 .7 1.4zM62.5 145.5l.7 1.4 .3-.3zM63.2 146.9l.3-.3 .8 1.3zM63.5 146.6l.8 1.3 .2-.3zM64.5 147.6l.9 1.3-1.1-1zM64.5 147.6l.9 1.3 .3-.4z"/>
<path d="M65.7 148.5l1.2 1.5-1.5-1.1zM65.7 148.5l1.2 1.5 .2-.3zM67.1 149.7l1.1 1.6-1.3-1.3zM67.1 149.7l1.1 1.6 .3-.3zM68.5 151l1 1.6-1.3-1.3zM68.5 151l1 1.6 .3-.2zM69.5 152.6l.3-.2 .7 1.7zM69.8 152.4l.7 1.7 .4-.2zM70.5 154.1l.4-.2 .6 1.8zM70.9 153.9l.6 1.8 .3-.2zM71.5 155.7l.3-.2 .5 1.9zM71.8 155.5l.5 1.9 .3-.2zM72.3 157.4l.3-.2 .3 1.9zM72.6 157.2l.3 1.9 .4-.1zM72.9 159.1l.4-.1 .1 1.9zM73.3 159l.1 1.9 .4-.1zM73.4 160.9l.4-.1-.1 1.9zM73.8 160.8l-.1 1.9h.4zM73.7 162.7h.4l-.3 1.9zM74.1 162.7l-.3 1.9h.5zM73.8 164.6h.5l-.5 1.9zM74.3 164.6l-.5 1.9h.4zM73.8 166.5h.4l-.6 1.8zM74.2 166.5l-.6 1.8 .4 .1zM73.6 168.3l.4 .1-.8 1.7zM74 168.4l-.8 1.7 .4 .1zM73.2 170.1l.4 .1-1 1.7zM73.6 170.2l-1 1.7 .4 .1zM72.6 171.9l.4 .1-1 1.6zM73 172l-1 1.6 .3 .2zM72 173.6l.3 .2-1.2 1.4zM72.3 173.8l-1.2 1.4 .3 .2zM71.1 175.2l.3 .2-1.3 1.4zM71.4 175.4l-1.3 1.4 .3 .2zM70.1 176.8l.3 .2-1.5 1.2zM68.9 178.2l.3 .3 1.2-1.5zM68.9 178.2l.3 .3-1.6 1.1zM67.6 179.6l.3 .2 1.3-1.3zM66.2 180.8l1.4-1.2 .3 .2zM66.2 180.8l.3 .3 1.4-1.3zM64.7 181.8l1.5-1 .3 .3zM64.7 181.8l.2 .4 1.6-1.1zM63.1 182.8l1.6-1 .2 .4zM63.1 182.8l.2 .3 1.6-.9zM61.4 183.6l1.7-.8 .2 .3zM61.4 183.6l.2 .4 1.7-.9zM59.7 184.2l1.7-.6 .2 .4zM59.7 184.2l.1 .3 1.8-.5zM57.9 184.6l1.8-.4 .1 .3zM57.9 184.6l.1 .4 1.8-.5zM56 184.9l1.9-.3 .1 .4zM56 184.9l.1 .4 1.9-.3zM54.2 185l1.8-.1 .1 .4zM54.2 185v.4l1.9-.1zM52.3 185h1.9v.4zM52.3 185v.3l1.9 .1zM50.5 184.7l1.8 .3v.3zM50.5 184.7l-.1 .4 1.9 .2zM48.7 184.3l1.8 .4-.1 .4zM48.7 184.3l-.1 .4 1.8 .4zM46.9 183.7l1.8 .6-.1 .4zM46.9 183.7l-.1 .4 1.8 .6zM45.2 183l1.7 .7-.1 .4zM45.2 183l-.2 .4 1.8 .7zM43.6 182.1l1.6 .9-.2 .4zM43.6 182.1l-.2 .4 1.6 .9zM42.1 181.1l1.5 1-.2 .4zM42.1 181.1l-.3 .3 1.6 1.1zM40.6 179.9l1.5 1.2-.3 .3zM40.6 179.9l-.3 .3 1.5 1.2zM39.3 178.6l1.3 1.3-.3 .3zM39 178.9l1.3 1.3-1-1.6zM38.1 177.2l1.2 1.4-.3 .3zM37.8 177.4l1.2 1.5-.9-1.7zM37.1 175.7l1 1.5-.3 .2zM36.7 175.9l1.1 1.5-.7-1.7zM36.2 174l.9 1.7-.4 .2zM35.8 174.2l.9 1.7-.5-1.9zM35.4 172.4l.8 1.6-.4 .2zM35 172.5l.8 1.7-.4-1.8zM34.8 170.6l.6 1.8-.4 .1zM34.4 170.7l.6 1.8-.2-1.9zM34.4 168.8l.4 1.8-.4 .1zM34 168.9l.4 1.8v-1.9zM34.1 167l.3 1.8-.4 .1zM33.7 167l.3 1.9 .1-1.9zM34 165.1l.1 1.9h-.4zM33.7 165.1v1.9l.3-1.9zM34 163.7v1.4h-.3zM33.6 163.7l.1 1.4 .3-1.4zM33.7 162.2l.3 1.5h-.4zM33.4 162.3l.2 1.4 .1-1.5zM33.4 160.8l.3 1.4-.3 .1zM33 161l.4 1.3v-1.5zM32.9 159.5l.5 1.3-.4 .2zM32.5 159.7l.5 1.3-.1-1.5zM32.3 158.2l.6 1.3-.4 .2zM31.9 158.4l.6 1.3-.2-1.5zM31.5 156.9l.8 1.3-.4 .2zM31.2 157.2l.7 1.2-.4-1.5zM30.6 155.8l.9 1.1-.3 .3zM30.3 156.1l.9 1.1-.6-1.4zM29.6 154.8l1 1-.3 .3zM29.6 154.8l-.3 .2 1 1.1zM28.5 153.8l1.1 1-.3 .2zM28.5 153.8l-.3 .3 1.1 .9zM27.3 153l1.2 .8-.3 .3zM27.3 153l-.2 .3 1.1 .8zM26 152.3l1.3 .7-.2 .3zM26 152.3l-.1 .4 1.2 .6zM24.7 151.7l1.3 .6-.1 .4zM24.7 151.7l-.1 .4 1.3 .6zM23.3 151.3l1.4 .4-.1 .4zM23.3 151.3l-.1 .4 1.4 .4z"/>
<path d="M235.8 142.1l7.5 4-7-4.1zM235.8 142.1l7.5 4 .5 .7z"/>
<path d="M233.4 146.6l7.6 4.3 .1-.3zM233.6 146.2l7.5 4.4-7.7-4z"/>
<path d="M241.1 150.6l.7 .7-.8-.4zM241.1 150.6l.7 .7 .1-.3zM241.9 151l.8 .6-.9-.3zM241.9 151l.8 .6v-.4zM242.7 151.2l.8 .5-.8-.1zM242.7 151.2l.8 .5v-.5zM243.5 151.2l1 .4-1 .1zM243.5 151.2l1 .4-.1-.4zM244.4 151.2l.9 .1-.8 .3zM244.4 151.2l.9 .1-.1-.3zM245.2 151l1-.1-.9 .4zM245.2 151l1-.1-.2-.3zM246 150.6l.9-.2-.7 .5zM246 150.6l.9-.2-.2-.3zM246.7 150.1l.9-.3-.7 .6zM246.7 150.1l.9-.3-.3-.3zM247.3 149.5l.8-.5-.5 .8zM247.7 148.8l-.4 .7 .8-.5zM247.7 148.8l.8-.6-.4 .8zM248.1 148.1l-.4 .7 .8-.6zM248.7 147.3l-.2 .9-.4-.1zM248.3 147.2l-.2 .9 .6-.8zM248.8 146.4l-.1 .9-.4-.1zM248.4 146.4l-.1 .8 .5-.8z"/>
<path d="M243.3 137.7v8.4l.5 .7zM243.3 137.7h.5v9.1z"/>
</g>
<!-- layer: auxiliar -->
<path d="M21.8 124.9l52.2 60.3M30.6 132.9h56.9M51.9 126.6v24.2M47.9 155.2v35M30.6 165.1h56.9" fill="none" stroke="#bababa" stroke-width=".25"/>
<!-- layer: lineas auxiliares -->
<g fill="none" stroke="#bababa" stroke-width=".25">
<path d="M238.5 137.7h20.1l10.1 17.4-10.1 17.4h-20.1l-10-17.4zM248.6 137.7v8.7M243.5 146.4h10.1l5 8.7-5 8.7h-10.1l-5-8.7z"/>
<circle cx="248.6" cy="155.1" r="30.2"/>
</g>
<!-- layer: lineas discontinuas -->
<path d="M233.4 129l6.5 11.2M263.6 129l-6.4 11.1M231.3 155.2h-12.9M242.1 144l13 22.3M248.6 155.1l-12.9 .1M248.6 155.1l-6.4 11.2M255 143.9l-6.4 11.2M261.5 155.1h-12.9M278.7 155l-12.8 .1M240 170.1l-6.4 11.2M257.3 170.1l6.4 11.1" fill="none" stroke="#bababa" stroke-width=".25"/>
<g font-size="7" fill="#bababa">
<text x="155.5" y="83.7" transform="rotate(-90 155.5 83.7)">50</text>
<text x="92.1" y="103.7">100</text>
</g>
<g font-size="5.3" fill="#bababa">
<text x="217" y="28.9" transform="rotate(36 217 28.9)">Ø20</text>
<text x="269.8" y="31" transform="rotate(-66 269.8 31)">R30</text>
<text x="203.5" y="41.8" transform="rotate(26 203.5 41.8)">R7</text>
<text x="211.3" y="67.6" transform="rotate(-46 211.3 67.6)">Ø5</text>
<text x="246.2" y="87.5">30</text>
</g>
<g font-size="4.4">
<text x="76.6" y="3.4">CREADO CON UNA VERSIÓN PARA ESTUDIANTES DE AUTODESK</text>
<text x="293.5" y="33.1" transform="rotate(90 293.5 33.1)">CREADO CON UNA VERSIÓN PARA ESTUDIANTES DE AUTODESK</text>
<text x="3.5" y="176.8" transform="rotate(-90 3.5 176.8)">CREADO CON UNA VERSIÓN PARA ESTUDIANTES DE AUTODESK</text>
<text x="220.3" y="206.4" transform="rotate(-180 220.3 206.4)">CREADO CON UNA VERSIÓN PARA ESTUDIANTES DE AUTODESK</text>
</g>
<g font-size="2.8" fill="#bababa">
<text x="247" y="101.9">50</text>
<text x="247" y="115.5">25</text>
<text x="62.9" y="127.3" transform="rotate(-25 62.9 127.3)">R20</text>
<text x="63.3" y="133.3" transform="rotate(5 63.3 133.3)">Ø25</text>
<text x="64.6" y="140.9" transform="rotate(-25 64.6 140.9)">R35</text>
<text x="33.3" y="145.3">65</text>
<text x="48.3" y="146">10</text>
<text x="205.9" y="146.7" transform="rotate(11 205.9 146.7)">Ø150</text>
<text x="13.8" y="150.1" transform="rotate(-6 13.8 150.1)">R5</text>
<text x="53.1" y="152.9" transform="rotate(-37 53.1 152.9)">R80</text>
<text x="83" y="150.6" transform="rotate(-90 83 150.6)">80</text>
<text x="42.2" y="157.5" transform="rotate(-25 42.2 157.5)">R55</text>
<text x="58.5" y="159.7" transform="rotate(-24 58.5 159.7)">R19</text>
<text x="23.4" y="162.3" transform="rotate(-32 23.4 162.3)">R35</text>
<text x="78.1" y="169.1" transform="rotate(10 78.1 169.1)">R50</text>
<text x="49.3" y="176.3">15</text>
</g>
<g font-size="1.6" fill="#bababa">
<text x="147.3" y="149.5">45°</text>
<text x="157.7" y="160.6" transform="rotate(-90 157.7 160.6)">5</text>
<text x="160.1" y="156.1" transform="rotate(-90 160.1 156.1)">15</text>
<text x="147.5" y="165.8">15</text>
</g>
<g font-size="1.4" fill="#bababa">
<text x="155.1" y="31.8" transform="rotate(-21 155.1 31.8)">R25</text>
<text x="35.3" y="40.3" transform="rotate(-56 35.3 40.3)">Ø82,5</text>
<text x="37.5" y="43" transform="rotate(-37 37.5 43)">Ø65</text>
<text x="171.7" y="44.3" transform="rotate(-23 171.7 44.3)">Ø200</text>
<text x="81.3" y="55.1" transform="rotate(-90 81.3 55.1)">39,75</text>
<text x="47.1" y="69.6">90</text>
</g>
</svg>
